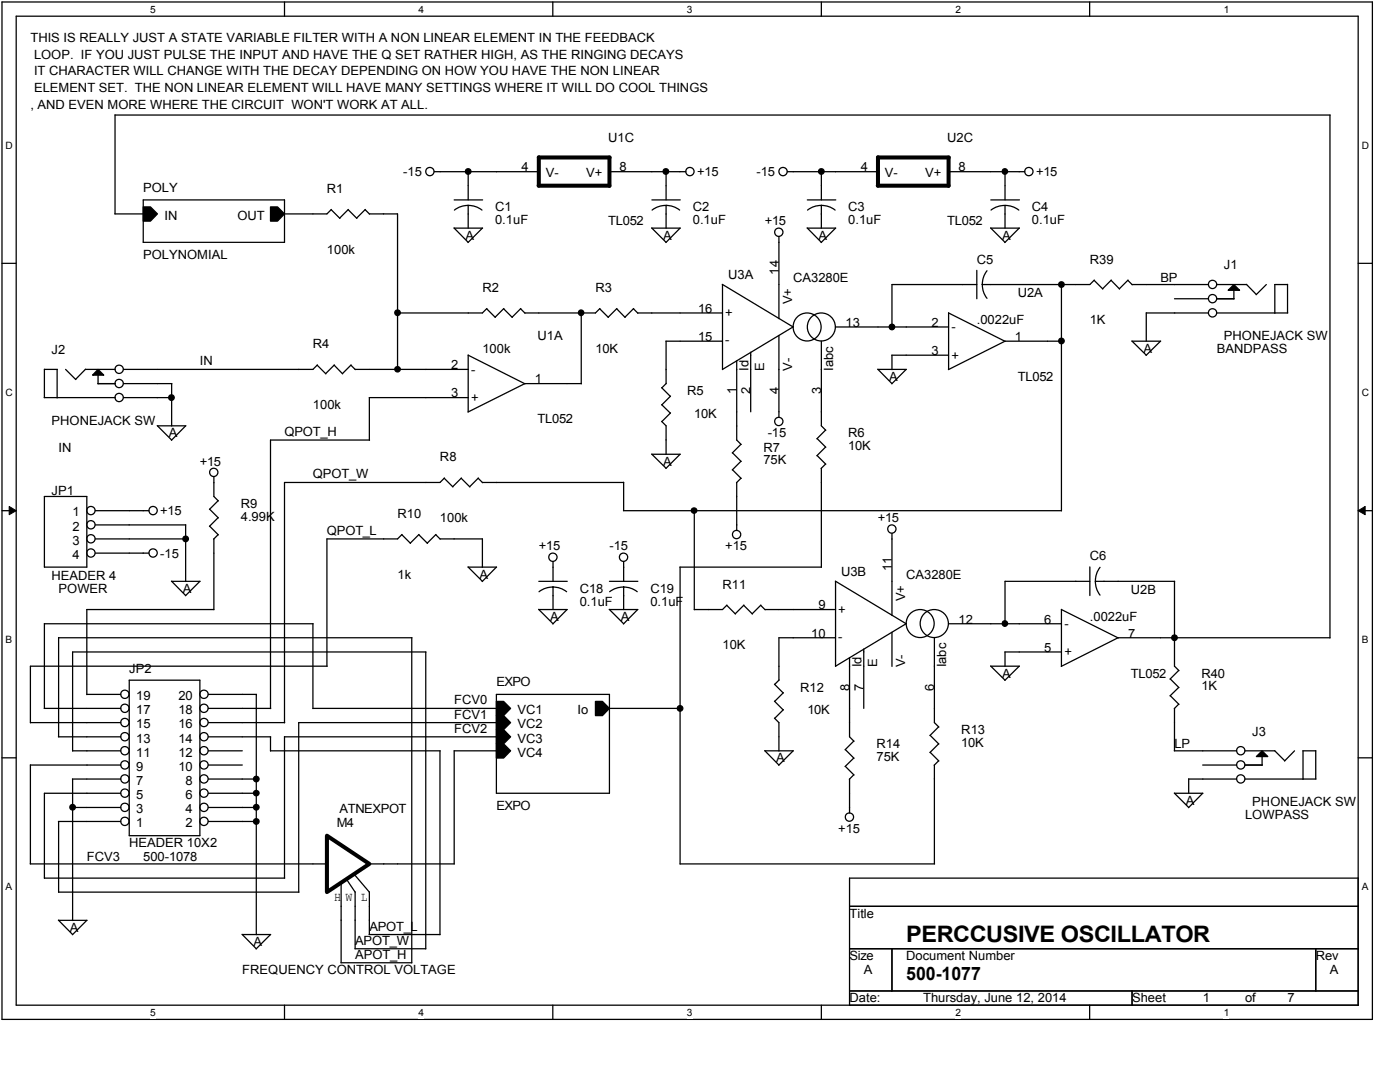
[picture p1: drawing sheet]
<svg xmlns="http://www.w3.org/2000/svg" width="279mm" height="216mm" viewBox="0 0 279 216" stroke-linecap="round" stroke-linejoin="round" font-family="sans-serif">
<path d="M.4 .4h273.5v203h-273.5zM3.2 3.2h267.9v197.4h-267.9z" fill="none" stroke="#000" stroke-width=".25"/>
<g fill="#fff">
<path d="M30 .7h1.1v2.3h-1.1z"/>
<path d="M30 200.9h1.1v2.3h-1.1z"/>
</g>
<path d="M56.8 .4v2.8M56.8 200.6v2.8" fill="none" stroke="#000" stroke-width=".25"/>
<g fill="#fff">
<path d="M83.5 .7h1.1v2.3h-1.1z"/>
<path d="M83.5 200.9h1.1v2.3h-1.1z"/>
</g>
<path d="M110.3 .4v2.8M110.3 200.6v2.8" fill="none" stroke="#000" stroke-width=".25"/>
<g fill="#fff">
<path d="M137.1 .7h1.1v2.3h-1.1z"/>
<path d="M137.1 200.9h1.1v2.3h-1.1z"/>
</g>
<path d="M163.9 .4v2.8M163.9 200.6v2.8" fill="none" stroke="#000" stroke-width=".25"/>
<g fill="#fff">
<path d="M190.7 .7h1.1v2.3h-1.1z"/>
<path d="M190.7 200.9h1.1v2.3h-1.1z"/>
</g>
<path d="M217.5 .4v2.8M217.5 200.6v2.8" fill="none" stroke="#000" stroke-width=".25"/>
<g fill="#fff">
<path d="M244.2 .7h1.1v2.3h-1.1z"/>
<path d="M244.2 200.9h1.1v2.3h-1.1z"/>
<path d="M1.1 27.9h1.5v2.2h-1.5z"/>
<path d="M271.8 27.9h1.4v2.2h-1.4z"/>
<path d="M1.1 77.2h1.5v2.2h-1.5z"/>
<path d="M271.8 77.2h1.4v2.2h-1.4z"/>
</g>
<path d="M.4 52.5h2.8M271.1 52.5h2.8" fill="none" stroke="#000" stroke-width=".25"/>
<g fill="#fff">
<path d="M1.1 126.5h1.3v2.3h-1.3z"/>
<path d="M271.8 126.5h1.3v2.3h-1.3z"/>
</g>
<path d="M.4 101.9h2.8M271.1 101.9h2.8" fill="none" stroke="#000" stroke-width=".25"/>
<path d="M1.8 101.1l1.4 .8-1.4 .8zM271.1 101.9l1.3-.8v1.6z" fill="#000"/>
<path d="M1.8 101.1l1.4 .8-1.4 .8zM271.1 101.9l1.3-.8v1.6z" fill="none" stroke="#000" stroke-width=".2"/>
<g fill="#fff">
<path d="M1.1 175.9h1.3v2.2h-1.3z"/>
<path d="M271.8 175.9h1.3v2.2h-1.3z"/>
</g>
<g fill="none" stroke="#000" stroke-width=".25">
<path d="M23 22.9v19.8M23 23h242.5M28.6 39.9h28.2v8.5h-28.2zM86.7 34.3h20.8M90.6 39.9h5.7M93.4 34.2v5.7M121.6 34.3h15.3M130.1 39.9h5.7M132.9 34.2v5.7M157.1 34.3h18.1M161.1 39.9h5.7M163.9 34.2v5.7"/>
<path d="M189.3 34.3h15.2M197.7 39.9h5.8M200.6 34.2v5.7M265.4 23v104.3h-42.3l-11.3 5.7M22.9 42.7h5.7M28.6 41.3h1.4l1.4 1.4-1.4 1.4h-1.4zM54 41.3h1.4l1.4 1.4-1.4 1.4h-1.4zM66.1 41.8l1.7 1.8M66.1 41.8l-.9 .9h-8.5M69.5 41.8l1.7 1.8M69.5 41.8l-1.7 1.7M72.9 41.8l.9 .9"/>
<path d="M72.9 41.8l-1.7 1.7M73.7 42.7h5.6v31.1M90.6 45.5l2.8 2.9M90.6 45.5h5.7l-2.9 2.9M93.4 41l1.5 .2 1.3 .7M93.4 41l-1.4 .2-1.3 .7M93.4 41v4.5M130.1 45.5l2.8 2.9M130.1 45.5h5.7M132.9 41l1.4 .2 1.3 .7M132.9 41l-1.5 .2-1.3 .7M132.9 41v4.5"/>
<path d="M135.7 45.5l-2.8 2.9M144.1 56.7l14.2 8.5M144.2 56.8v17M155.4 47.2v16.4M161.1 45.5l2.8 2.9M161.1 45.5h5.7M163.9 41l1.5 .2 1.3 .7M163.9 41l-1.4 .2-1.3 .7M163.9 41v4.5M166.8 45.5l-2.9 2.9M194.9 56.8h-16.9v8.5M194.9 53.9v5.7"/>
<path d="M196 56.8l.3 1.4 .7 1.3M197 54l-.7 1.3-.3 1.5M197.7 45.5l2.9 2.9M197.7 45.5h5.8M200.6 41l1.4 .2 1.3 .7M200.6 41l-1.5 .2-1.3 .7M200.6 41v4.5M203.4 45.5l-2.9 2.9M211.8 56.8v45.1M218.4 55.9l1.7 1.8M218.4 55.9l-.9 .9h-21.5M221.7 55.9l1.7 1.8"/>
<path d="M221.8 55.9l-1.8 1.7M225.1 55.9l.9 .9M225.1 55.9l-1.7 1.7M225.9 56.8h15.3M234.4 59.6h6.8M242.8 56.8h6M242.8 59.6h3.5M245.1 57.9l1.1-1.1 1.2 1.1zM246.2 57.9v1.8M248.7 56.7l2 2.1M252.7 56.8l-2 2M254.4 56.8h2.6"/>
<path d="M254.4 56.8v5.7M257 56.7v5.8M8.8 79.3h14.2M8.9 79.3v-5.6h2.5v5.7M13.1 73.7l2 2M17 73.7h6M17.1 73.7l-2 2M19.5 76.5h3.5M19.6 73.7l1.1 1.2h-2.2zM19.6 74.9v1.7M24.7 79.3h9.6M24.7 76.5h9.6"/>
<path d="M34.3 76.5v8.5M63.3 72.9l1.7 1.7M63.3 72.8l-.8 .9h-37.8M65 74.6l1.7-1.8 1.7 1.8M70.9 73.7h22.5M70.9 73.8l-.8-1-1.8 1.8M93.4 70.8v11.4M93.4 70.9l11.4 5.7M93.4 79.3h-19.7v8.5M97.1 61.6l1.8 1.7M97.2 61.6l-.9 .9h-17M100.5 61.6l1.7 1.7"/>
<path d="M100.5 61.6l-1.7 1.7M103.9 61.6l.9 .9M103.9 61.6l-1.7 1.7M116 62.5v14.1M116 76.5h-11.3l-11.3 5.7M119.7 61.6l1.7 1.7M119.7 61.6l-.9 .9h-14.1M123.1 61.6l1.7 1.7M123.1 61.6l-1.7 1.7M126.4 61.6l.9 .9M126.5 61.6l-1.8 1.7M127.3 62.5h16.9"/>
<path d="M132 77.4l1.8 1.7M132.9 68.1h11.3M132.9 68.1v8.4M133 76.5l-.9 .9M133.8 79l-1.7 1.8M147 72v15.8l.9 .9M149.8 70.3v11.9M155.4 66.9v16.4M158.3 65.2l-14.1 8.5M163.9 68.1v16.9l.9 .9M166.8 65.2h22.5M175.2 73.7l2.8 2.8"/>
<path d="M175.2 73.7h5.7M178 70.9h11.3M178 70.9v2.9M180.8 73.7l-2.8 2.9M189.3 62.4v11.3M189.3 62.5l11.3 5.6M211.9 68.1h-11.3l-11.3 5.7M225.9 68l2.9 2.9M225.9 68.1h5.7M228.8 62.5h12.4M228.8 62.4v5.7M231.6 68.1l-2.9 2.8"/>
<path d="M242.8 62.5h14.2M8.9 99.1h8.4v14.1h-8.4zM31.4 84.9l2.9 2.9M31.4 85h5.7l-2.9 2.8M42.7 95.1v4l.9 .9M43.5 99.9l-1.7 1.7M73.8 87.8h-19.8v53.6M88.7 95.4l1.7 1.8M88.7 95.4l-.9 .9h-31v47.9M92 95.4l1.8 1.8M92.1 95.4l-1.8 1.7M95.4 95.4l.9 .9h28.2"/>
<path d="M95.5 95.4l-1.8 1.7M124.5 96.2v5.7M130.1 90.6l2.8 2.8M130.1 90.6h5.7M132 84.1l.9 .9v5.6M132 80.7l1.8 1.7M133.8 82.4l-1.7 1.7M135.7 90.6l-2.8 2.9M146.2 90.3l1.7 1.8M146.2 93.7l1.7 1.8M147 96.3v9.5M147.9 88.7l-1.8 1.7"/>
<path d="M147.9 92l-1.8 1.8M147.9 95.4l-.9 .9M163.1 87.5l1.7 1.7M163.1 90.9l1.7 1.7M163.9 93.4v19.8M164.8 85.8l-1.8 1.8M164.8 89.2l-1.8 1.7M164.8 92.6l-.9 .9M19 101.9h10.7M19 110.4h10.7M19 107.5h18.1M19 104.7h18.1"/>
<path d="M34.2 116l2.9 2.8M34.3 116h5.6M37.1 104.7v11.3M39.9 116l-2.9 2.9M41.8 101.6l1.8 1.7M41.8 105l1.8 1.7M42.7 107.5v14.2M43.5 103.3l-1.7 1.7M43.5 106.7l-.9 .9M80.2 106.7l1.7 1.7M80.2 106.6l-.9 .9h-14.1v25.5M83.6 106.7l1.7 1.7"/>
<path d="M83.6 106.6l-1.7 1.8M87 106.7l.8 .9M87 106.6l-1.7 1.8M87.8 107.5h8.5v5.7M93.4 113.1l2.9 2.9M93.4 113.2h5.7l-2.9 2.8M107.5 116h5.7M110.4 117.1l1.4 .3 1.3 .7M110.4 117.1l-1.5 .3-1.3 .7M110.4 112.1v3.9M110.4 117.1v4.5M121.6 116h5.7"/>
<path d="M124.4 101.9h87.4M124.5 117.1l1.4 .3 1.3 .7M124.5 117.1l-1.5 .3-1.3 .7M124.5 112.1v3.9M124.5 117.1v4.5M135.7 113.2h28.2M135.7 113.2v59.2M138.6 101.9v19.8M166.7 116l14.1 8.5M166.8 116v17M178 106.4v16.4M217.5 116h-16.9v8.5"/>
<path d="M217.5 113.1v5.7M218.6 116l.2 1.4 .7 1.3M218.6 116h15.8M219.5 113.2l-.7 1.3-.2 1.5M234.4 116v16.9l.9 .9M8.9 124.4v17M8.9 124.5h53.6M11.7 127.3h70.5M11.7 127.2v19.8h12.4M17.3 121.6h25.4M17.3 138.6h6.8M17.3 121.6v17"/>
<path d="M25.8 135.7h14.1v31.1h-14.1zM41.6 138.6h9.6M51.1 138.6v47.9M62.5 124.5v16.9M65.3 132.9h-59.2v11.3M82.2 127.3v64.8M85 130.1v59.3M85 130.1h-70.5v19.8M99.1 140h1.4l1.4 1.4-1.4 1.4h-1.4zM99.1 138.6h22.5v19.7h-22.5zM107.5 121.6l2.9 2.9M107.5 121.6h5.7"/>
<path d="M113.2 121.6l-2.9 2.9M118.8 140h1.4l1.4 1.4-1.4 1.4h-1.4zM121.6 121.6l2.9 2.9M121.6 121.6h5.7l-2.9 2.9M145 120.8l1.8 1.7M145.1 120.7l-.9 .9h-5.6M148.4 120.8l1.8 1.7M148.5 120.7l-1.8 1.8M151.8 120.8l.9 .9M151.9 120.7l-1.8 1.8M152.7 121.6h14.1M154.6 139.9l1.7 1.7"/>
<path d="M154.6 136.5l1.7 1.8M155.5 135.7l-.9 .9M156.3 138.2l-1.7 1.8M166.8 127.3h-11.4v8.4M169.5 131.2v15.8l.9 .9M172.4 129.5v11.9M178 126.2v6.8M180.9 124.4l-14.1 8.5M186.5 127.3v16.9l.9 .9M189.3 124.5h22.5M197.7 132.9l2.9 2.8M197.7 132.9h5.8"/>
<path d="M200.5 130.1h11.3M200.6 130.1v2.9M203.4 132.9l-2.9 2.9M211.8 121.6v11.3M211.8 121.6l11.4 5.7M233.5 135.5l1.8 1.7M233.5 138.8l1.8 1.7M235.2 133.8l-1.7 1.7M235.2 137.2l-1.7 1.7M.4 151.2h2.8M6.1 152.7h18M6.1 144.2h18"/>
<path d="M6.1 152.6v19.8M8.8 141.4h15.3M14.5 149.8h9.6M24.1 158.3h-15.2v17M24.1 155.4h-9.7l.1 28.3M41.6 158.3h9.5M41.6 149.8h6.8M41.6 155.4h9.5M41.6 152.7h6.8M41.6 147h12.4M41.6 144.2h15.2M41.6 141.4h12.4"/>
<path d="M54 149.8h33.8M54 147v2.9M56.8 147v28.2M56.8 147h42.3M62.5 141.4h36.6M87.8 149.8v36.7h-14.1v-8.5M90.6 149.8h8.5M90.6 149.8v22.6M99.1 142.8h1.4l1.4 1.4-1.4 1.4h-1.4zM99.1 145.6h1.4l1.4 1.4-1.4 1.4h-1.4zM99.1 148.4h1.4l1.4 1.4-1.4 1.5h-1.4zM99.1 144.2h-39.5v33.9"/>
<path d="M121.6 141.4h14.2M152.6 149.8l2.8 2.9M152.7 149.8h5.6l-2.9 2.9M154.6 143.3l.8 .9v5.7M156.3 141.6l-1.7 1.7M168.7 149.6l1.7 1.7M168.7 152.9l1.7 1.7M169.5 155.4v6.8M170.4 147.9l-1.7 1.7M170.4 151.3l-1.7 1.7M170.4 154.6l-.9 .9M185.6 146.7l1.8 1.8"/>
<path d="M185.6 150.1l1.8 1.8M186.5 152.7v19.7h-50.8M187.3 145l-1.7 1.8M187.3 148.4l-1.7 1.8M187.3 151.8l-.9 .9M234.4 149.8h12.4M234.4 158.2l2.8 2.9M234.4 158.3h5.7M234.4 141.4v8.4M235.2 140.5l-.8 .9M237.2 155.4h9.6M237.2 155.4v2.9"/>
<path d="M240 158.3l-2.8 2.9M240 152.7h6.8M248.4 149.8h6M248.4 155.4h14.2M248.4 152.7h3.5M251.9 149.8l1.1 1.2h-2.3zM251.9 151v1.7M254.4 149.8l2 2M258.4 149.8l-2 2.1M260 149.8h2.6M260 149.8v5.7M262.6 149.8v5.6"/>
<path d="M271.1 151.2h2.8M6 172.4h59.2M8.9 175.2h47.9M11.7 178h48M14.4 161.1h9.7M24.1 163.9h-12.4v14.2M41.6 163.9h9.5M41.6 161.1h9.5M68.1 176v16.1M69.1 175.4l1.8 2.6M70.6 174.3l3.1 3.7M70.9 178v11.3"/>
<path d="M73.7 172.4h.1M73.7 172.4h17M169.5 175.2h101.6v25.4h-101.6zM11.7 183.6l2.7 2.9 2.9-2.9M11.7 183.6h5.7M48.3 186.4l2.8 2.9M48.4 186.5h5.6M54 186.5l-2.9 2.9M68 192.1h14.2M70.8 189.3h14.2M169.5 180.8h101.6M169.5 189.3h101.6"/>
<path d="M169.5 197.7h101.6M178 189.3v8.4M225.9 197.7v2.9M262.6 189.3v8.4"/>
<circle cx="85.8" cy="34.2" r=".83"/>
<circle cx="93.4" cy="34.2" r=".56"/>
<circle cx="132.9" cy="34.2" r=".56"/>
<circle cx="137.7" cy="34.2" r=".83"/>
<circle cx="156.3" cy="34.2" r=".83"/>
<circle cx="163.9" cy="34.2" r=".56"/>
<circle cx="200.5" cy="34.2" r=".55"/>
<circle cx="205.3" cy="34.2" r=".83"/>
<circle cx="155.4" cy="46.3" r=".83"/>
<circle cx="211.8" cy="56.8" r=".56"/>
<circle cx="242" cy="56.8" r=".83"/>
<circle cx="242" cy="59.6" r=".83"/>
<circle cx="23.8" cy="79.3" r=".83"/>
<circle cx="23.8" cy="76.5" r=".83"/>
<circle cx="23.8" cy="73.7" r=".83"/>
<circle cx="34.2" cy="79.3" r=".56"/>
<circle cx="79.3" cy="62.4" r=".56"/>
<circle cx="79.3" cy="73.7" r=".55"/>
<circle cx="116" cy="62.4" r=".55"/>
<circle cx="161.1" cy="65.2" r="2.8"/>
<circle cx="163.9" cy="65.2" r="2.8"/>
<circle cx="178" cy="65.2" r=".56"/>
<circle cx="211.8" cy="68" r=".56"/>
<circle cx="242" cy="62.4" r=".83"/>
<circle cx="42.7" cy="94.3" r=".83"/>
<circle cx="155.4" cy="84.1" r=".83"/>
<circle cx="18.1" cy="107.5" r=".83"/>
<circle cx="18.1" cy="101.9" r=".83"/>
<circle cx="18.1" cy="104.7" r=".83"/>
<circle cx="18.1" cy="110.3" r=".83"/>
<circle cx="30.5" cy="101.9" r=".83"/>
<circle cx="30.5" cy="110.3" r=".83"/>
<circle cx="37" cy="107.5" r=".56"/>
<circle cx="110.3" cy="111.2" r=".83"/>
<circle cx="124.4" cy="111.2" r=".83"/>
<circle cx="138.5" cy="101.9" r=".55"/>
<circle cx="147" cy="106.7" r=".83"/>
<circle cx="178" cy="105.6" r=".83"/>
<circle cx="24.9" cy="138.5" r=".83"/>
<circle cx="40.7" cy="138.5" r=".83"/>
<circle cx="183.6" cy="124.4" r="2.8"/>
<circle cx="186.5" cy="124.4" r="2.81"/>
<circle cx="200.5" cy="124.4" r=".55"/>
<circle cx="234.4" cy="127.3" r=".56"/>
<circle cx="24.9" cy="158.3" r=".83"/>
<circle cx="24.9" cy="152.6" r=".83"/>
<circle cx="24.9" cy="147" r=".83"/>
<circle cx="24.9" cy="141.3" r=".83"/>
<circle cx="24.9" cy="144.2" r=".83"/>
<circle cx="24.9" cy="149.8" r=".83"/>
<circle cx="24.9" cy="155.4" r=".83"/>
<circle cx="40.7" cy="158.3" r=".83"/>
<circle cx="40.7" cy="152.6" r=".83"/>
<circle cx="40.7" cy="147" r=".83"/>
<circle cx="40.7" cy="141.3" r=".83"/>
<circle cx="40.7" cy="144.2" r=".83"/>
<circle cx="40.7" cy="149.8" r=".83"/>
<circle cx="40.7" cy="155.4" r=".83"/>
<circle cx="51.1" cy="155.4" r=".56"/>
<circle cx="51.2" cy="158.3" r=".55"/>
<circle cx="135.7" cy="141.3" r=".56"/>
<circle cx="247.6" cy="152.6" r=".83"/>
<circle cx="247.6" cy="149.8" r=".83"/>
<circle cx="247.6" cy="155.4" r=".83"/>
<circle cx="14.5" cy="161.1" r=".56"/>
<circle cx="24.9" cy="161.1" r=".83"/>
<circle cx="24.9" cy="163.9" r=".83"/>
<circle cx="40.7" cy="161.1" r=".83"/>
<circle cx="40.7" cy="163.9" r=".83"/>
<circle cx="51.1" cy="163.9" r=".56"/>
<circle cx="51.1" cy="161.1" r=".56"/>
<circle cx="169.5" cy="163" r=".83"/>
</g>
<g fill="#000">
<path d="M245.1 57.9l1.1-1.1 1.2 1.1zM19.6 73.7l1.1 1.2h-2.2zM251.9 149.8l1.1 1.2h-2.3z"/>
<path d="M28.6 41.3h1.4l1.4 1.4-1.4 1.4h-1.4z" fill-rule="evenodd"/>
<path d="M54 41.3h1.4l1.4 1.4-1.4 1.4h-1.4z" fill-rule="evenodd"/>
<path d="M99.1 140h1.4l1.4 1.4-1.4 1.4h-1.4z" fill-rule="evenodd"/>
<path d="M99.1 142.8h1.4l1.4 1.4-1.4 1.4h-1.4z" fill-rule="evenodd"/>
<path d="M99.1 145.6h1.4l1.4 1.4-1.4 1.4h-1.4z" fill-rule="evenodd"/>
<path d="M99.1 148.4h1.4l1.4 1.4-1.4 1.5h-1.4z" fill-rule="evenodd"/>
<path d="M118.8 140h1.4l1.4 1.4-1.4 1.4h-1.4z" fill-rule="evenodd"/>
<circle cx="93.4" cy="34.2" r=".56"/>
<circle cx="132.9" cy="34.2" r=".56"/>
<circle cx="163.9" cy="34.2" r=".56"/>
<circle cx="200.5" cy="34.2" r=".55"/>
<circle cx="211.8" cy="56.8" r=".56"/>
<circle cx="34.2" cy="79.3" r=".56"/>
<circle cx="79.3" cy="62.4" r=".56"/>
<circle cx="79.3" cy="73.7" r=".55"/>
<circle cx="116" cy="62.4" r=".55"/>
<circle cx="178" cy="65.2" r=".56"/>
<circle cx="211.8" cy="68" r=".56"/>
<circle cx="37" cy="107.5" r=".56"/>
<circle cx="138.5" cy="101.9" r=".55"/>
<circle cx="200.5" cy="124.4" r=".55"/>
<circle cx="234.4" cy="127.3" r=".56"/>
<circle cx="51.1" cy="155.4" r=".56"/>
<circle cx="51.2" cy="158.3" r=".55"/>
<circle cx="135.7" cy="141.3" r=".56"/>
<circle cx="14.5" cy="161.1" r=".56"/>
<circle cx="51.1" cy="163.9" r=".56"/>
<circle cx="51.1" cy="161.1" r=".56"/>
</g>
<path d="M107.5 31.4h14.2M107.5 31.4v5.7M121.6 31.4v5.7h-14.1M175.2 31.4h14.2M175.2 31.4v5.7M189.3 31.4v5.7h-14.1M65.2 166.8l8.5 5.6-8.5 5.6z" fill="none" stroke="#000" stroke-width=".8"/>
<text font-size="4.5" x="180.8" y="187.9">PERCCUSIVE OSCILLATOR</text>
<text font-size="3.7" x="180.8" y="195.5">500-1077</text>
<g font-size="2.5">
<text x="6.1" y="8.4">THIS IS REALLY JUST A STATE VARIABLE FILTER WITH A NON LINEAR ELEMENT IN THE FEEDBACK</text>
<text x="6.8" y="11.7">LOOP. IF YOU JUST PULSE THE INPUT AND HAVE THE Q SET RATHER HIGH, AS THE RINGING DECAYS</text>
<text x="6.8" y="15">IT CHARACTER WILL CHANGE WITH THE DECAY DEPENDING ON HOW YOU HAVE THE NON LINEAR</text>
<text x="6.1" y="21.7">, AND EVEN MORE WHERE THE CIRCUIT WON'T WORK AT ALL.</text>
<text x="6.8" y="18.4">ELEMENT SET. THE NON LINEAR ELEMENT WILL HAVE MANY SETTINGS WHERE IT WILL DO COOL THINGS</text>
<text x="121.4" y="28.3">U1C</text>
<text x="189" y="28.3">U2C</text>
<text x="80.5" y="35.1">-15</text>
<text x="104.1" y="34.2">4</text>
<text x="108.9" y="35.4">V-</text>
<text x="117" y="35.4">V+</text>
<text x="123.6" y="34.2">8</text>
<text x="139.1" y="35.1">+15</text>
<text x="151" y="35.1">-15</text>
<text x="171.8" y="34.2">4</text>
<text x="176.6" y="35.4">V-</text>
<text x="184.7" y="35.4">V+</text>
<text x="191.3" y="34.2">8</text>
<text x="206.8" y="35.1">+15</text>
<text x="28.6" y="38.2">POLY</text>
<text x="65.2" y="38.5">R1</text>
<text x="32.8" y="43.9">IN</text>
<text x="47.4" y="43.9">OUT</text>
<text x="92.9" y="47.8">A</text>
<text x="98.8" y="42.2">C1</text>
<text x="98.8" y="44.7">0.1uF</text>
<text x="121.4" y="45">TL052</text>
<text x="132.3" y="47.8">A</text>
<text x="138.3" y="42.2">C2</text>
<text x="138.3" y="44.7">0.1uF</text>
<text x="152.7" y="45">+15</text>
<text x="163.4" y="47.8">A</text>
<text x="169.3" y="42.2">C3</text>
<text x="169.3" y="44.7">0.1uF</text>
<text x="189" y="45">TL052</text>
<text x="200" y="47.8">A</text>
<text x="205.9" y="42.2">C4</text>
<text x="205.9" y="44.7">0.1uF</text>
<text x="28.6" y="51.7">POLYNOMIAL</text>
<text x="65.2" y="50.6">100k</text>
<text x="194.9" y="52.6">C5</text>
<text x="217.5" y="52.6">R39</text>
<text x="244.3" y="53.7">J1</text>
<text x="96.3" y="58.2">R2</text>
<text x="118.8" y="58.2">R3</text>
<text x="145.3" y="55.7">U3A</text>
<text x="155.4" y="54.8" transform="rotate(-90 155.4 54.8)">14</text>
<text x="158.3" y="56.3">CA3280E</text>
<text x="203.1" y="59.4">U2A</text>
<text x="231.6" y="56.3">BP</text>
<text x="139.3" y="62.4">16</text>
<text x="144.7" y="63.3">+</text>
<text x="158.1" y="60.8" transform="rotate(-90 158.1 60.8)">V+</text>
<text x="168.7" y="65.2">13</text>
<text x="185.9" y="65.2">2</text>
<text x="194.9" y="64.7">.0022uF</text>
<text x="217.5" y="64.7">1K</text>
<text x="10.3" y="70.6">J2</text>
<text x="62.5" y="69.5">R4</text>
<text x="96.3" y="70.4">100k</text>
<text x="107.3" y="67.8">U1A</text>
<text x="118.8" y="70.4">10K</text>
<text x="139.3" y="68">15</text>
<text x="144.7" y="68.7">-</text>
<text x="185.9" y="70.8">3</text>
<text x="189.9" y="71.8">+</text>
<text x="189.9" y="66.1">-</text>
<text x="202.6" y="68">1</text>
<text x="228.2" y="70.4">A</text>
<text x="242.9" y="70.4">BANDPASS</text>
<text x="244.3" y="67.8">PHONEJACK SW</text>
<text x="39.9" y="72.9">IN</text>
<text x="90" y="73.7">2</text>
<text x="94" y="74.6">-</text>
<text x="106.7" y="76.5">1</text>
<text x="149.4" y="74" transform="rotate(-90 149.4 74)">Id</text>
<text x="152.5" y="74" transform="rotate(-90 152.5 74)">E</text>
<text x="158.1" y="74" transform="rotate(-90 158.1 74)">V-</text>
<text x="166.3" y="74" transform="rotate(-90 166.3 74)">Iabc</text>
<text x="177.5" y="76">A</text>
<text x="203.1" y="76">TL052</text>
<text x="62.5" y="81.6">100k</text>
<text x="90" y="79.3">3</text>
<text x="94" y="80.2">+</text>
<text x="137.2" y="78.8">R5</text>
<text x="138.6" y="83.3">10K</text>
<text x="147" y="78.7" transform="rotate(-90 147 78.7)">1</text>
<text x="149.8" y="78.7" transform="rotate(-90 149.8 78.7)">2</text>
<text x="155.4" y="78.7" transform="rotate(-90 155.4 78.7)">4</text>
<text x="163.9" y="78.7" transform="rotate(-90 163.9 78.7)">3</text>
<text x="10.3" y="84.7">PHONEJACK SW</text>
<text x="33.7" y="87.3">A</text>
<text x="56.8" y="87">QPOT_H</text>
<text x="107.3" y="84.5">TL052</text>
<text x="153.2" y="87.3">-15</text>
<text x="169.3" y="87.3">R6</text>
<text x="169.3" y="89.8">10K</text>
<text x="11.7" y="90.1">IN</text>
<text x="39.9" y="92.9">+15</text>
<text x="62.5" y="95.5">QPOT_W</text>
<text x="87.8" y="92.1">R8</text>
<text x="132.3" y="92.9">A</text>
<text x="152.4" y="90.1">R7</text>
<text x="152.4" y="92.6">75K</text>
<text x="10.3" y="98.8">JP1</text>
<text x="48.1" y="101.4">R9</text>
<text x="14.5" y="103">1</text>
<text x="14.5" y="105.9">2</text>
<text x="32" y="102.8">+15</text>
<text x="48.1" y="103.9">4.99K</text>
<text x="65.2" y="106.7">QPOT_L</text>
<text x="79.3" y="103.3">R10</text>
<text x="87.8" y="104.2">100k</text>
<text x="175.2" y="104.2">+15</text>
<text x="14.5" y="108.7">3</text>
<text x="14.5" y="111.5">4</text>
<text x="32" y="111.3">-15</text>
<text x="107.5" y="109.8">+15</text>
<text x="121.6" y="109.8">-15</text>
<text x="144.7" y="109.8">+15</text>
<text x="217.5" y="111.8">C6</text>
<text x="10.3" y="115.7">HEADER 4</text>
<text x="11.7" y="118.3">POWER</text>
<text x="36.5" y="118.3">A</text>
<text x="79.3" y="115.4">1k</text>
<text x="95.7" y="115.4">A</text>
<text x="115.7" y="118.3">C18</text>
<text x="129.8" y="118.3">C19</text>
<text x="144.2" y="117.4">R11</text>
<text x="167.9" y="114.9">U3B</text>
<text x="178" y="114" transform="rotate(-90 178 114)">11</text>
<text x="180.7" y="119.9" transform="rotate(-90 180.7 119.9)">V+</text>
<text x="180.8" y="115.4">CA3280E</text>
<text x="225.7" y="118.6">U2B</text>
<text x="109.8" y="123.9">A</text>
<text x="115.7" y="120.8">0.1uF</text>
<text x="123.9" y="123.9">A</text>
<text x="129.8" y="120.8">0.1uF</text>
<text x="163.3" y="121.6">9</text>
<text x="167.3" y="122.5">+</text>
<text x="191.3" y="124.4">12</text>
<text x="208.4" y="124.4">6</text>
<text x="212.4" y="125.4">-</text>
<text x="217.5" y="123.9">.0022uF</text>
<text x="144.2" y="129.5">10K</text>
<text x="161.9" y="127.2">10</text>
<text x="167.3" y="127.9">-</text>
<text x="208.4" y="130.1">5</text>
<text x="212.4" y="131">+</text>
<text x="225.1" y="127.2">7</text>
<text x="25.8" y="134.4">JP2</text>
<text x="99.1" y="136.9">EXPO</text>
<text x="169.5" y="137.9" transform="rotate(-90 169.5 137.9)">8</text>
<text x="171.9" y="133.2" transform="rotate(-90 171.9 133.2)">Id</text>
<text x="172.3" y="137.9" transform="rotate(-90 172.3 137.9)">7</text>
<text x="175" y="133.2" transform="rotate(-90 175 133.2)">E</text>
<text x="180.7" y="133.2" transform="rotate(-90 180.7 133.2)">V-</text>
<text x="186.4" y="137.9" transform="rotate(-90 186.4 137.9)">6</text>
<text x="188.8" y="133.2" transform="rotate(-90 188.8 133.2)">Iabc</text>
<text x="200" y="135.2">A</text>
<text x="225.7" y="135.2">TL052</text>
<text x="239.8" y="135.2">R40</text>
<text x="239.8" y="137.8">1K</text>
<text x="27.2" y="142.5">17</text>
<text x="27.2" y="139.7">19</text>
<text x="35.6" y="142.5">18</text>
<text x="35.6" y="139.7">20</text>
<text x="90.6" y="143.4">FCV1</text>
<text x="90.6" y="140.5">FCV0</text>
<text x="103.3" y="142.5">VC1</text>
<text x="115.2" y="142.5">Io</text>
<text x="159.7" y="138">R12</text>
<text x="161.1" y="142.5">10K</text>
<text x="27.2" y="148.2">13</text>
<text x="27.2" y="145.3">15</text>
<text x="35.6" y="148.2">14</text>
<text x="35.6" y="145.3">16</text>
<text x="90.6" y="146.2">FCV2</text>
<text x="103.3" y="145.3">VC2</text>
<text x="103.3" y="148.2">VC3</text>
<text x="174.9" y="149.3">R14</text>
<text x="191.9" y="146.5">R13</text>
<text x="191.9" y="149">10K</text>
<text x="234.4" y="149.3">LP</text>
<text x="249.9" y="146.8">J3</text>
<text x="27.2" y="153.8">9</text>
<text x="27.2" y="151">11</text>
<text x="35.6" y="151">12</text>
<text x="35.6" y="153.8">10</text>
<text x="103.3" y="151">VC4</text>
<text x="154.9" y="152.1">A</text>
<text x="174.9" y="151.9">75K</text>
<text x="27.2" y="159.4">5</text>
<text x="27.2" y="156.6">7</text>
<text x="37.1" y="159.4">6</text>
<text x="37.1" y="156.6">8</text>
<text x="99.1" y="161.7">EXPO</text>
<text x="236.6" y="160.6">A</text>
<text x="249.9" y="160.9">PHONEJACK SW</text>
<text x="27.2" y="165.1">1</text>
<text x="27.2" y="162.3">3</text>
<text x="37.1" y="165.1">2</text>
<text x="37.1" y="162.3">4</text>
<text x="67.2" y="165.1">M4</text>
<text x="67.8" y="162.3">ATNEXPOT</text>
<text x="167.3" y="166.2">+15</text>
<text x="248.5" y="163.4">LOWPASS</text>
<text x="17.3" y="171.8">FCV3</text>
<text x="25.8" y="169">HEADER 10X2</text>
<text x="28.6" y="171.8">500-1078</text>
<text x="66.7" y="179.8">H W L</text>
<text x="13.9" y="185.9">A</text>
<text x="73.7" y="185.7">APOT_L</text>
<text x="169.5" y="183.1">Title</text>
<text x="50.6" y="188.8">A</text>
<text x="70.9" y="188.5">APOT_W</text>
<text x="70.9" y="191.3">APOT_H</text>
<text x="169.5" y="191.6">Size</text>
<text x="180.8" y="191.6">Document Number</text>
<text x="262.6" y="191.6">Rev</text>
<text x="48.4" y="194.4">FREQUENCY CONTROL VOLTAGE</text>
<text x="172.4" y="194.4">A</text>
<text x="265.4" y="194.4">A</text>
<text x="169.5" y="200">Date:</text>
<text x="184.2" y="200">Thursday, June 12, 2014</text>
<text x="225.9" y="200">Sheet</text>
<text x="240" y="200">1</text>
<text x="248.5" y="200">of</text>
<text x="257" y="200">7</text>
</g>
<g font-size="2">
<text x="30" y="2.6">5</text>
<text x="83.5" y="2.6">4</text>
<text x="137.1" y="2.6">3</text>
<text x="190.7" y="2.6">2</text>
<text x="244.2" y="2.6">1</text>
<text x="1.1" y="29.7">D</text>
<text x="271.8" y="29.7">D</text>
<text x="1.1" y="79">C</text>
<text x="271.8" y="79">C</text>
<text x="1.1" y="128.4">B</text>
<text x="271.8" y="128.4">B</text>
<text x="1.1" y="177.7">A</text>
<text x="271.8" y="177.7">A</text>
<text x="30" y="202.7">5</text>
<text x="83.5" y="202.7">4</text>
<text x="137.1" y="202.7">3</text>
<text x="190.7" y="202.7">2</text>
<text x="244.2" y="202.7">1</text>
</g>
</svg>
